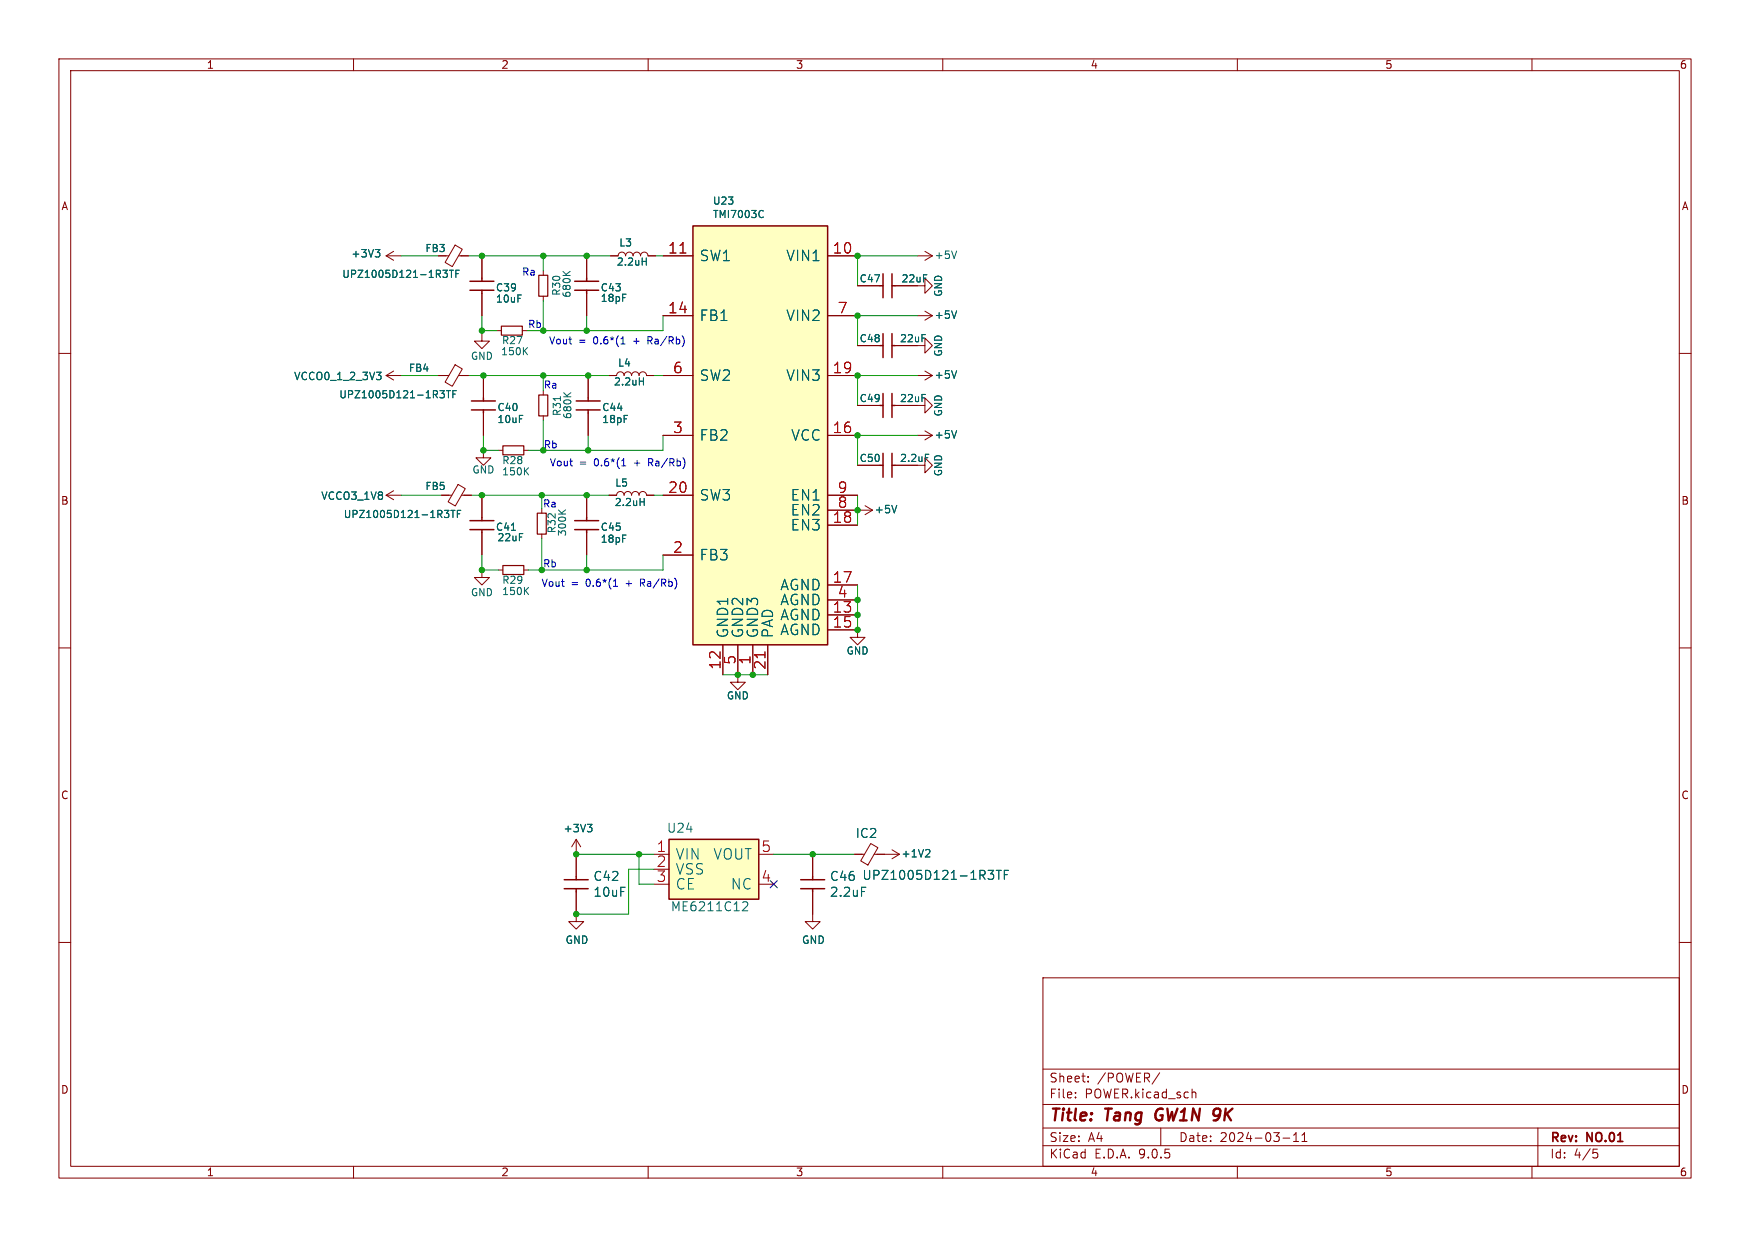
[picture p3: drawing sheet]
<svg xmlns="http://www.w3.org/2000/svg" width="297mm" height="210mm" viewBox="0 0 297 210" stroke-linecap="round" stroke-linejoin="round" font-family="sans-serif">
<g fill="none" stroke="#840000" stroke-width=".17">
<path d="M10 10h277v190h-277zM12 12h273v186h-273zM60 10v2M110 10v2M160 10v2M210 10v2M260 10v2M81.8 56.6v1.3h1.3l-1.3 1.3-1.3-1.3h1.3M81.8 43.4v3.8M81.8 49.8v3.8M92.2 46v.7M92.2 50.3v.8"/>
<path d="M155.7 58.7h1.3v-1.3l1.2 1.3-1.2 1.2v-1.2M10 60h2M99.8 63.8v3.8M99.8 70.1v3.8M103.4 63.8h1.2a.64 .64 0 0 1 .7-.7 .64 .64 0 0 1 .6 .7 .64 .64 0 0 1 .7-.7 .64 .64 0 0 1 .6 .7 .64 .64 0 0 1 .6-.7 .64 .64 0 0 1 .7 .7 .64 .64 0 0 1 .6-.7 .64 .64 0 0 1 .6 .7h1.3M145.5 79h3.9M151.9 79h3.8M155.7 68.8h1.3v-1.2l1.2 1.2-1.2 1.3v-1.3M155.7 73.9h2.5M157 73.2l1.2 .7M158.2 73.9l-1.2 .8M285 60h2"/>
<path d="M91.9 86.4v.7M91.9 90.7v.7M99.6 84.1v3.8M99.6 90.4v3.8M103.4 84.1h1.2a.64 .64 0 0 1 .7-.7 .64 .64 0 0 1 .6 .7 .64 .64 0 0 1 .7-.7 .64 .64 0 0 1 .6 .7 .64 .64 0 0 1 .6-.7 .64 .64 0 0 1 .7 .7 .64 .64 0 0 1 .6-.7 .64 .64 0 0 1 .6 .7h1.3M10 110h2M285 110h2M10 160h2M177 166h108v32h-108zM285 160h2M60 198v2M110 198v2"/>
<path d="M160 198v2M177 194.5h108M177 191.5h108M177 187.5h108M177 181.5h108M182.5 186.3v.1M182.5 185.5v.1M184.7 183.6v.1M184.7 182.8v.1M196.8 182.1l-1.3 2M197 191.5v3M202.4 185.5h.5l.1 .9"/>
<path d="M210 198v2M217.7 193.2h1.2M219.5 193.8h.9M219.5 192.7l.5-.4v1.5M221 193.8h.8M221 192.7l.4-.4v1.5M260 198v2M261 191.5v6.5M270.4 195.1h.7M270.5 195.7h.4l.3 .3v.3l-.2 .2-.5 .1"/>
</g>
<path d="M196.4 188.5a1.27 1.27 0 0 0 0 1.6M206.4 188.2h.4M206.8 189.4h-.5M206.9 189.7l-.6 .5" fill="none" stroke="#840000" stroke-width=".4"/>
<g fill="none" stroke="#840000" stroke-width=".25">
<path d="M79.8 49.3h4M79.8 47.8h4M81.8 47.2v.6M81.8 49.3v.5M97.8 69.6h4.1M97.8 68.1h4.1M99.8 67.6v.5M99.8 69.6v.5M149.4 79h.5M149.9 77v4M151.4 77v4M151.4 79h.5"/>
<path d="M97.5 89.9h4.1M97.5 88.4h4.1M99.6 87.9v.5M99.6 89.9v.5"/>
</g>
<path d="M95.5 46.1l.7 .7M96.8 46.1l-.7 .5M108.5 64.7h.7M109.2 64.1v1.3M157.1 77.1h.5M162.4 73.1l-.5 1.3M94.8 86.6l.7 .7M96 86.6l-.7 .5M108.6 85.2h.7M109.3 84.6v1.2" fill="none" stroke="#006464" stroke-width=".17"/>
<path d="M91.4 46.7h1.6v3.6h-1.6zM91.2 87.1h1.5v3.6h-1.5z" fill="none" stroke="#840000" stroke-width=".2"/>
<path d="M117.6 38.4h22.9v71.1h-22.9z" fill="#ffffc2"/>
<g fill="none" stroke="#840000" stroke-width=".25">
<path d="M117.6 38.4h22.9v71.1h-22.9zM97.5 49.3h4.1M97.5 47.8h4.1M99.6 47.2v.6M99.6 49.3v.5M149.4 58.7h.5M149.4 48.5h.5M149.9 46.5v4M149.9 56.6v4.1M151.4 46.5v4M151.4 56.6v4.1M151.4 58.7h.5"/>
<path d="M151.4 48.5h.5M149.4 68.8h.5M149.9 66.8v4.1M151.4 66.8v4.1M151.4 68.8h.5M79.8 89.9h4M79.8 88.4h4M81.8 87.9v.5M81.8 89.9v.5M135.9 149.4h4.1M135.9 150.9h4.1M137.9 148.8v.6"/>
<path d="M137.9 150.9v.5"/>
</g>
<g fill="none" stroke="#840000" stroke-width=".17">
<path d="M65.5 43.4h2.6M65.5 43.4l1.3 .8M66.8 42.7l-1.3 .7M75.7 43.4h.5M77.2 41.6l1.3 .7-1.7 3-1.3-.7zM77.9 43.4h1.6M84.3 56.1h.8M88.6 56.1h.8M99.6 43.4v3.8M99.6 49.8v3.8M103.6 43.4h1.3a.64 .64 0 0 1 .6-.6 .64 .64 0 0 1 .7 .6 .64 .64 0 0 1 .6-.6 .64 .64 0 0 1 .6 .6 .64 .64 0 0 1 .7-.6 .64 .64 0 0 1 .6 .6 .64 .64 0 0 1 .6-.6 .64 .64 0 0 1 .7 .6h1.3M112.5 43.4h5.1"/>
<path d="M112.5 53.6h5.1M140.5 43.4h5M140.5 53.6h5M145.5 58.7h3.9M145.5 48.5h3.9M151.9 48.5h5.1v-1.3l1.2 1.3-1.2 1.3v-1.3M151.9 58.7h3.8M155.7 43.4h2.5M155.7 53.6h2.5M157 52.8l1.2 .8M157 42.7l1.2 .7M158.2 53.6l-1.2 .8"/>
<path d="M158.2 43.4l-1.2 .8M65.5 63.8h2.6M65.5 63.8l1.3 .7M66.8 63l-1.3 .8M112.5 63.8h5.1M112.5 73.9h5.1M140.5 63.8h5M140.5 73.9h5M145.5 68.8h3.9M151.9 68.8h3.8M155.7 79h1.3v-1.3l1.2 1.3-1.2 1.3v-1.3M155.7 63.8h2.5"/>
<path d="M157 63l1.2 .8M158.2 63.8l-1.2 .7M81.8 96.8v1.2h1.3l-1.3 1.3-1.3-1.3h1.3M81.8 84.1v3.8M81.8 90.4v3.8M84.6 96.8h.7M88.9 96.8h.8M112.5 84.1h5.1M112.5 94.2h5.1M140.5 84.1h5M140.5 86.6h7.6M140.5 89.2h5"/>
<path d="M140.5 99.3h5M146.8 85.9l1.3 .7M148.1 86.6l-1.3 .8M122.7 109.5v5.1M125.2 109.5v5.1M127.8 109.5v5.1M130.3 109.5v5.1M140.5 101.9h5M140.5 104.4h5M140.5 106.9h5M97.8 142.5l-.8 1.3M97.8 142.5l.8 1.3"/>
<path d="M97.8 142.5v2.5M137.9 151.4v5.1h1.3l-1.3 1.2-1.2-1.2h1.2M137.9 145v3.8"/>
</g>
<g fill="none" stroke="#006464" stroke-width=".17">
<path d="M129.3 35.7l.2 .1M129.5 36.8l-.2 .1M63.7 42.4h.8l-.5 .4M64.2 42.8l.3 .3v.3l-.3 .2M75.2 45.9h.7l-.4 .4 .4 .2v.4l-.2 .2h-.4M76.3 45.9h.7M76.6 45.9v1.2M77.4 46.5h.4M78 45.9h-.6v1.2M89 59.5l.5 .7M89.5 59l-.7 .7M109 44.4h.7"/>
<path d="M109.7 43.8v1.2M162.4 52.8l-.5 1.2M162.4 42.6l-.5 1.3M63.9 63.2h.8l-.5 .5M64.4 63.7l.3 .2v.3l-.3 .3M162.4 62.9l-.5 1.3M86.8 90h.7M89.7 99.7l-.7 .7M152.2 85.8l-.4 1.3M89.2 100.3l.5 .6M99.7 139.9h.8l-.5 .5M100.2 140.4l.3 .3v.3l-.3 .2"/>
<path d="M146.2 150.6h.7"/>
</g>
<path d="M85.1 55.4h3.5v1.5h-3.5zM85.3 96h3.6v1.5h-3.6z" fill="none" stroke="#840000" stroke-width=".2"/>
<path d="M113.5 142.5h15.3v10.2h-15.3z" fill="#ffffc2"/>
<path d="M80 69.6h4.1M80 68.1h4.1M82 67.6v.5M82 69.6v.5M95.8 149.4h4M95.8 150.9h4M97.8 148.8v.6M97.8 150.9v.5M113.5 142.5h15.3v10.2h-15.3z" fill="none" stroke="#840000" stroke-width=".25"/>
<g fill="none" stroke="#840000" stroke-width=".17">
<path d="M78.2 43.4h1.3M81.8 43.4v3.8M81.8 49.8v3.8M99.6 43.4v3.8M99.6 49.8v3.8M103.6 43.4h1.3M110 43.4h1.3M112.5 43.4h5.1M112.5 53.6h5.1M140.5 43.4h5M140.5 53.6h5M145.5 58.7h3.9"/>
<path d="M145.5 48.5h3.9M151.9 58.7h3.8M151.9 48.5h3.8M74.4 63.8h1.8M77.2 61.9l1.3 .7-1.7 3-1.3-.7zM77.9 63.8h1.6M82 76.5v1.2h1.3l-1.3 1.3-1.2-1.3h1.2M82 63.8v3.8M82 70.1v3.8M84.6 76.5h.7M88.9 76.5h.8M92.2 66.3v.8"/>
<path d="M92.2 70.6v.8M99.8 63.8v3.8M99.8 70.1v3.8M103.4 63.8h1.2M109.7 63.8h1.3M112.5 63.8h5.1M112.5 73.9h5.1M140.5 63.8h5M140.5 73.9h5M145.5 68.8h3.9M145.5 79h3.9M151.9 68.8h3.8"/>
<path d="M151.9 79h3.8M65.5 84.1h2.6M65.5 84.1l1.3 .7M66.8 83.3l-1.3 .8M74.9 84.1h1.8M77.7 82.2l1.3 .8-1.7 2.9-1.3-.7zM78.4 84.1h1.6M81.8 84.1v3.8M81.8 90.4v3.8M99.6 84.1v3.8M99.6 90.4v3.8M103.4 84.1h1.2"/>
<path d="M109.7 84.1h1.3M112.5 84.1h5.1M112.5 94.2h5.1M140.5 84.1h5M140.5 86.6h5M140.5 89.2h5M140.5 99.3h5M122.7 109.5v5.1M125.2 109.5v6.3h1.3l-1.3 1.3-1.2-1.3h1.2M127.8 109.5v5.1M130.3 109.5v5.1M140.5 106.9h5v1.3h1.3l-1.3 1.3-1.2-1.3h1.2"/>
<path d="M140.5 101.9h5M140.5 104.4h5M97.8 151.4v5.1h1.3l-1.3 1.2-1.3-1.2h1.3M97.8 145v3.8M111 145h2.5M111 147.6h2.5M111 150.1h2.5M128.8 145h2.5M128.8 150.1h2.5M137.9 145v3.8M137.9 151.4v3.8M145 145h1.7"/>
<path d="M147.8 143.2l1.2 .7-1.7 3-1.2-.7zM148.4 145h4.3M151.4 144.3l1.3 .7M152.7 145l-1.3 .8"/>
</g>
<g fill="none" stroke="#006464" stroke-width=".17">
<path d="M129.3 35.7l.2 .1M129.5 36.8l-.2 .1M63.7 42.4h.8l-.5 .4M64.2 42.8l.3 .3v.3l-.3 .2M75.2 45.9h.7l-.4 .4 .4 .2v.4l-.2 .2h-.4M76.3 45.9h.7M76.6 45.9v1.2M77.4 46.5h.4M78 45.9h-.6v1.2M109 44.4h.7M109.7 43.8v1.2M162.4 52.8l-.5 1.2"/>
<path d="M63.9 63.2h.8l-.5 .5M64.4 63.7l.3 .2v.3l-.3 .3M74.7 66.3h.7l-.4 .5 .4 .1v.4l-.2 .2h-.4M75.8 66.3h.7M76.1 66.3v1.2M76.9 66.9h.4M77.4 66.3h-.5v1.2M89.2 79.9l.5 .7M89.7 79.4l-.7 .7M95.1 67.3v.7M95.7 66.7l.7 .7M96.9 66.7l-.7 .5"/>
<path d="M108.5 64.7h.7M109.2 64.1v1.3M157.1 77.1h.5M162.4 62.9l-.5 1.3M162.4 73.1l-.5 1.3M75.4 86.6h.8l-.4 .5 .3 .1 .1 .4-.3 .3h-.3M76.5 86.6h.7M76.9 86.6v1.3M77.6 87.2h.4M78.2 86.6h-.6v1.3M86.8 90h.7M108.6 85.2h.7"/>
<path d="M109.3 84.6v1.2M152.2 85.8l-.4 1.3M99.7 139.9h.8l-.5 .5M100.2 140.4l.3 .3v.3l-.3 .2M126.1 153.2l.5-.1 .2 .1 .1 .3-.1 .3-.8 .8h.9M146.2 150.6h.7M157.6 144.2l.2 .3v.3l-.8 .7h.8M167.7 147.8h.9l-.5 .5 .5 .2v.5l-.3 .3h-.4M169.1 147.8h.8M169.5 147.8v1.5M170.5 148.5h.5M171.2 147.8h-.7v1.5"/>
</g>
<path d="M85.3 75.7h3.6v1.5h-3.6zM91.4 67.1h1.6v3.5h-1.6z" fill="none" stroke="#840000" stroke-width=".2"/>
<g fill="none" stroke="#009600" stroke-width=".17">
<path d="M68.1 43.4h6.3M79.5 43.4h24.1M81.8 56.1h2.5M81.8 53.6v3M92.2 43.4v2.6M92.2 51.1v5M99.6 53.6v2.5M111.3 43.4h1.2M112.5 53.6v2.5h-23.1M155.7 43.4h-10.2v5.1M155.7 53.6h-10.2v5.1M68.1 63.8h6.3"/>
<path d="M79.5 63.8h23.9M82 73.9v2.6h2.6M92.2 63.8v2.5M92.2 71.4v5.1M99.8 73.9v2.6M111 63.8h1.5M112.5 73.9v2.6h-22.8M155.7 63.8h-10.2v5M155.7 73.9h-10.2v5.1M68.1 84.1h6.8M80 84.1h23.4M81.8 94.2v2.6h2.8"/>
<path d="M91.9 84.1v2.3M91.9 91.4v5.4M99.6 94.2v2.6M111 84.1h1.5M112.5 94.2v2.6h-22.8M145.5 84.1v5.1M145.5 99.3v7.6M122.7 114.6h5.1M97.8 145h13.2M108.5 145v5.1h2.5M111 147.6h-4.3v7.6h-8.9M131.3 145h13.7"/>
</g>
<path d="M130.7 149.5l1.2 1.2M131.9 149.5l-1.2 1.2" fill="none" stroke="#000084" stroke-width=".17"/>
<path d="M105.4 58.4h.7M105.6 57.3l.1-.1v1.2M110 57.8h.4M110.4 57.2h-.4v1.2M105.5 79.1h.7M105.7 78l.2-.1v1.2M110.1 78.5h.5M110.6 77.9h-.5v1.2M104.1 99.5h.7M104.3 98.5l.2-.2v1.2M108.7 99h.5M109.2 98.3h-.5v1.2" fill="none" stroke="#0000c2" stroke-width=".17"/>
<g fill="#009600" stroke="#009600" stroke-width=".17">
<circle cx="145.5" cy="63.8" r=".46"/>
<circle cx="145.5" cy="86.6" r=".46"/>
<circle cx="99.6" cy="96.8" r=".46"/>
<circle cx="81.8" cy="84.1" r=".46"/>
<circle cx="81.8" cy="96.8" r=".46"/>
<circle cx="99.8" cy="76.5" r=".46"/>
<circle cx="82" cy="63.8" r=".46"/>
<circle cx="81.8" cy="56.1" r=".46"/>
<circle cx="92.2" cy="43.4" r=".46"/>
<circle cx="81.8" cy="43.4" r=".46"/>
<circle cx="99.8" cy="63.8" r=".46"/>
<circle cx="145.5" cy="43.4" r=".46"/>
<circle cx="92.2" cy="76.5" r=".46"/>
<circle cx="145.5" cy="53.6" r=".46"/>
<circle cx="145.5" cy="73.9" r=".46"/>
<circle cx="99.6" cy="43.4" r=".46"/>
<circle cx="99.6" cy="56.1" r=".46"/>
<circle cx="91.9" cy="96.8" r=".46"/>
<circle cx="127.8" cy="114.6" r=".46"/>
<circle cx="108.5" cy="145" r=".46"/>
<circle cx="137.9" cy="145" r=".46"/>
<circle cx="145.5" cy="104.4" r=".46"/>
<circle cx="145.5" cy="106.9" r=".46"/>
<circle cx="145.5" cy="101.9" r=".46"/>
<circle cx="97.8" cy="155.2" r=".46"/>
<circle cx="125.2" cy="114.6" r=".46"/>
<circle cx="97.8" cy="145" r=".46"/>
<circle cx="91.9" cy="84.1" r=".46"/>
<circle cx="99.6" cy="84.1" r=".46"/>
<circle cx="92.2" cy="56.1" r=".46"/>
<circle cx="92.2" cy="63.8" r=".46"/>
<circle cx="82" cy="76.5" r=".46"/>
</g>
<g font-size="2.8" fill="#840000">
<text x="178" y="190.9">Title:</text>
<text x="187.7" y="190.9">Tang</text>
<text x="196.9" y="190.9">GW1N</text>
<text x="207.5" y="190.9">9K</text>
</g>
<g font-size="2.5" fill="#a90000">
<text x="113.3" y="43.2">11</text>
<text x="141.3" y="43.2">10</text>
<text x="113.3" y="53.3">14</text>
<text x="142.1" y="53.3">7</text>
<text x="114.2" y="63.5">6</text>
<text x="141.3" y="63.5">19</text>
<text x="114.2" y="73.7">3</text>
<text x="141.3" y="73.7">16</text>
<text x="113.3" y="83.8">20</text>
<text x="142.1" y="83.8">9</text>
<text x="141.3" y="88.9">18</text>
<text x="142.1" y="86.4">8</text>
<text x="114.2" y="94">2</text>
<text x="141.3" y="99.1">17</text>
<text x="142.1" y="101.6">4</text>
<text x="141.3" y="104.1">13</text>
<text x="141.3" y="106.7">15</text>
<text x="122.4" y="113.8" transform="rotate(-90 122.4 113.8)">12</text>
<text x="125" y="112.9" transform="rotate(-90 125 112.9)">5</text>
<text x="127.5" y="112.9" transform="rotate(-90 127.5 112.9)">1</text>
<text x="130" y="113.8" transform="rotate(-90 130 113.8)">21</text>
<text x="111.4" y="144.8">1</text>
<text x="111.4" y="147.3">2</text>
<text x="111.4" y="149.9">3</text>
<text x="129.2" y="144.8">5</text>
<text x="129.2" y="149.9">4</text>
</g>
<g font-size="2.5" fill="#006464">
<text x="118.6" y="44.6">SW1</text>
<text x="133.4" y="44.6">VIN1</text>
<text x="118.6" y="54.7">FB1</text>
<text x="133.4" y="54.7">VIN2</text>
<text x="118.6" y="64.9">SW2</text>
<text x="133.4" y="64.9">VIN3</text>
<text x="118.6" y="75">FB2</text>
<text x="134.3" y="75">VCC</text>
<text x="118.6" y="85.2">SW3</text>
<text x="134.2" y="85.2">EN1</text>
<text x="134.2" y="87.7">EN2</text>
<text x="118.6" y="95.4">FB3</text>
<text x="134.2" y="90.3">EN3</text>
<text x="132.4" y="100.4">AGND</text>
<text x="132.4" y="103">AGND</text>
<text x="132.4" y="105.5">AGND</text>
<text x="123.8" y="108.5" transform="rotate(-90 123.8 108.5)">GND1</text>
<text x="126.3" y="108.5" transform="rotate(-90 126.3 108.5)">GND2</text>
<text x="128.9" y="108.5" transform="rotate(-90 128.9 108.5)">GND3</text>
<text x="131.4" y="108.5" transform="rotate(-90 131.4 108.5)">PAD</text>
<text x="132.4" y="108.1">AGND</text>
<text x="114.6" y="146.2">VIN</text>
<text x="114.6" y="148.7">VSS</text>
<text x="121.1" y="146.2">VOUT</text>
<text x="114.6" y="151.2">CE</text>
<text x="124" y="151.2">NC</text>
</g>
<g font-size="2.1" fill="#006464">
<text x="113.1" y="141.6">U24</text>
<text x="145.1" y="142.5">IC2</text>
<text x="100.6" y="149.8">C42</text>
<text x="140.8" y="149.8">C46</text>
<text x="146.3" y="149.6">UPZ1005D121-1R3TF</text>
<text x="100.6" y="152.5">10uF</text>
<text x="113.8" y="154.9">ME6211C12</text>
<text x="140.8" y="152.5">2.2uF</text>
</g>
<g font-size="2.1" fill="#840000">
<text x="178" y="184">Sheet:</text>
<text x="186.2" y="184">/POWER/</text>
<text x="178" y="186.7">File:</text>
<text x="184.1" y="186.7">POWER.kicad_sch</text>
<text x="178" y="196.9">KiCad</text>
<text x="178" y="194.1">Size:</text>
<text x="184.7" y="194.1">A4</text>
<text x="185.7" y="196.9">E.D.A.</text>
<text x="193.3" y="196.9">9.0.5</text>
<text x="200" y="194.1">Date:</text>
<text x="207" y="194.1">2024-03-11</text>
<text x="263" y="194.3">Rev:</text>
<text x="263" y="196.9">Id:</text>
<text x="267.1" y="196.9">4/5</text>
<text x="269.4" y="194.3">NO.01</text>
</g>
<g font-size="1.8" fill="#840000">
<text x="35" y="11.9">1</text>
<text x="85" y="11.9">2</text>
<text x="135" y="11.9">3</text>
<text x="185" y="11.9">4</text>
<text x="235" y="11.9">5</text>
<text x="285" y="11.9">6</text>
<text x="10.3" y="35.9">A</text>
<text x="285.3" y="35.9">A</text>
<text x="10.3" y="85.9">B</text>
<text x="285.3" y="85.9">B</text>
<text x="10.3" y="135.9">C</text>
<text x="285.3" y="135.9">C</text>
<text x="10.3" y="185.9">D</text>
<text x="285.3" y="185.9">D</text>
<text x="35" y="199.9">1</text>
<text x="85" y="199.9">2</text>
<text x="135" y="199.9">3</text>
<text x="185" y="199.9">4</text>
<text x="235" y="199.9">5</text>
<text x="285" y="199.9">6</text>
</g>
<g font-size="1.8" fill="#006464">
<text x="59.5" y="43.9">+3V3</text>
<text x="158.5" y="44.2">+5V</text>
<text x="158.5" y="54.3">+5V</text>
<text x="49.8" y="64.7">VCCO0_1_2_3V3</text>
<text x="158.5" y="64.5">+5V</text>
<text x="158.5" y="74.7">+5V</text>
<text x="54.4" y="85.1">VCCO3_1V8</text>
<text x="148.3" y="87.4">+5V</text>
<text x="95.5" y="141.5">+3V3</text>
<text x="152.9" y="145.8">+1V2</text>
<text x="95.9" y="160.5">GND</text>
<text x="136" y="160.5">GND</text>
</g>
<g font-size="1.7" fill="#006464">
<text x="120.9" y="34.9">U23</text>
<text x="120.9" y="37.2">TMI7003C</text>
<text x="58" y="47.4">UPZ1005D121-1R3TF</text>
<text x="104.6" y="45.3">2.2uH</text>
<text x="105" y="42">L3</text>
<text x="84.1" y="51.6">10uF</text>
<text x="84.1" y="49.7">C39</text>
<text x="95.3" y="50.3" transform="rotate(-90 95.3 50.3)">R30</text>
<text x="97" y="50.6" transform="rotate(-90 97 50.6)">680K</text>
<text x="101.9" y="51.5">18pF</text>
<text x="101.9" y="49.7">C43</text>
<text x="145.8" y="48.1">C47</text>
<text x="152.9" y="48.1">22uF</text>
<text x="160.1" y="50.5" transform="rotate(-90 160.1 50.5)">GND</text>
<text x="85.1" y="58.6">R27</text>
<text x="145.8" y="58.3">C48</text>
<text x="152.7" y="58.3">22uF</text>
<text x="69.3" y="63.3">FB4</text>
<text x="79.8" y="61.3">GND</text>
<text x="84.9" y="60.5">150K</text>
<text x="104.1" y="65.6">2.2uH</text>
<text x="104.8" y="62.4">L4</text>
<text x="160.1" y="60.6" transform="rotate(-90 160.1 60.6)">GND</text>
<text x="57.5" y="67.8">UPZ1005D121-1R3TF</text>
<text x="84.3" y="70">C40</text>
<text x="95.4" y="70.7" transform="rotate(-90 95.4 70.7)">R31</text>
<text x="97.2" y="71.2" transform="rotate(-90 97.2 71.2)">680K</text>
<text x="102.1" y="70">C44</text>
<text x="145.8" y="68.5">C49</text>
<text x="152.7" y="68.5">22uF</text>
<text x="160.1" y="70.8" transform="rotate(-90 160.1 70.8)">GND</text>
<text x="84.3" y="72">10uF</text>
<text x="102.1" y="72">18pF</text>
<text x="72.1" y="83.4">FB5</text>
<text x="80.1" y="80.6">GND</text>
<text x="85.1" y="80.9">150K</text>
<text x="85.1" y="79">R28</text>
<text x="104.3" y="82.8">L5</text>
<text x="145.8" y="78.6">C50</text>
<text x="152.7" y="78.6">2.2uF</text>
<text x="160.1" y="81" transform="rotate(-90 160.1 81)">GND</text>
<text x="58.2" y="88.1">UPZ1005D121-1R3TF</text>
<text x="104.2" y="86.1">2.2uH</text>
<text x="84.1" y="90.3">C41</text>
<text x="84.3" y="92.1">22uF</text>
<text x="94.5" y="90.6" transform="rotate(-90 94.5 90.6)">R32</text>
<text x="96.3" y="91.1" transform="rotate(-90 96.3 91.1)">300K</text>
<text x="101.9" y="92.3">18pF</text>
<text x="101.9" y="90.3">C45</text>
<text x="79.8" y="101.4">GND</text>
<text x="85.1" y="101.2">150K</text>
<text x="85.1" y="99.3">R29</text>
<text x="143.6" y="111.3">GND</text>
<text x="123.3" y="118.9">GND</text>
</g>
<text font-size="1.7" fill="#840000" x="72.1" y="43">FB3</text>
<g font-size="1.7" fill="#0000c2">
<text x="88.5" y="46.9">Ra</text>
<text x="89.5" y="55.8">Rb</text>
<text x="93.1" y="58.6">Vout</text>
<text x="98.2" y="58.6">=</text>
<text x="100.8" y="58.6">0.6*(1</text>
<text x="107.8" y="58.6">+</text>
<text x="110.4" y="58.6">Ra/Rb)</text>
<text x="92.2" y="66">Ra</text>
<text x="92.2" y="76.2">Rb</text>
<text x="93.2" y="79.3">Vout</text>
<text x="98.3" y="79.3">=</text>
<text x="101" y="79.3">0.6*(1</text>
<text x="107.9" y="79.3">+</text>
<text x="110.6" y="79.3">Ra/Rb)</text>
<text x="92.1" y="86.2">Ra</text>
<text x="91.8" y="99.7">Vout</text>
<text x="92.1" y="96.4">Rb</text>
<text x="96.9" y="99.7">=</text>
<text x="99.6" y="99.7">0.6*(1</text>
<text x="106.5" y="99.7">+</text>
<text x="109.2" y="99.7">Ra/Rb)</text>
</g>
</svg>
